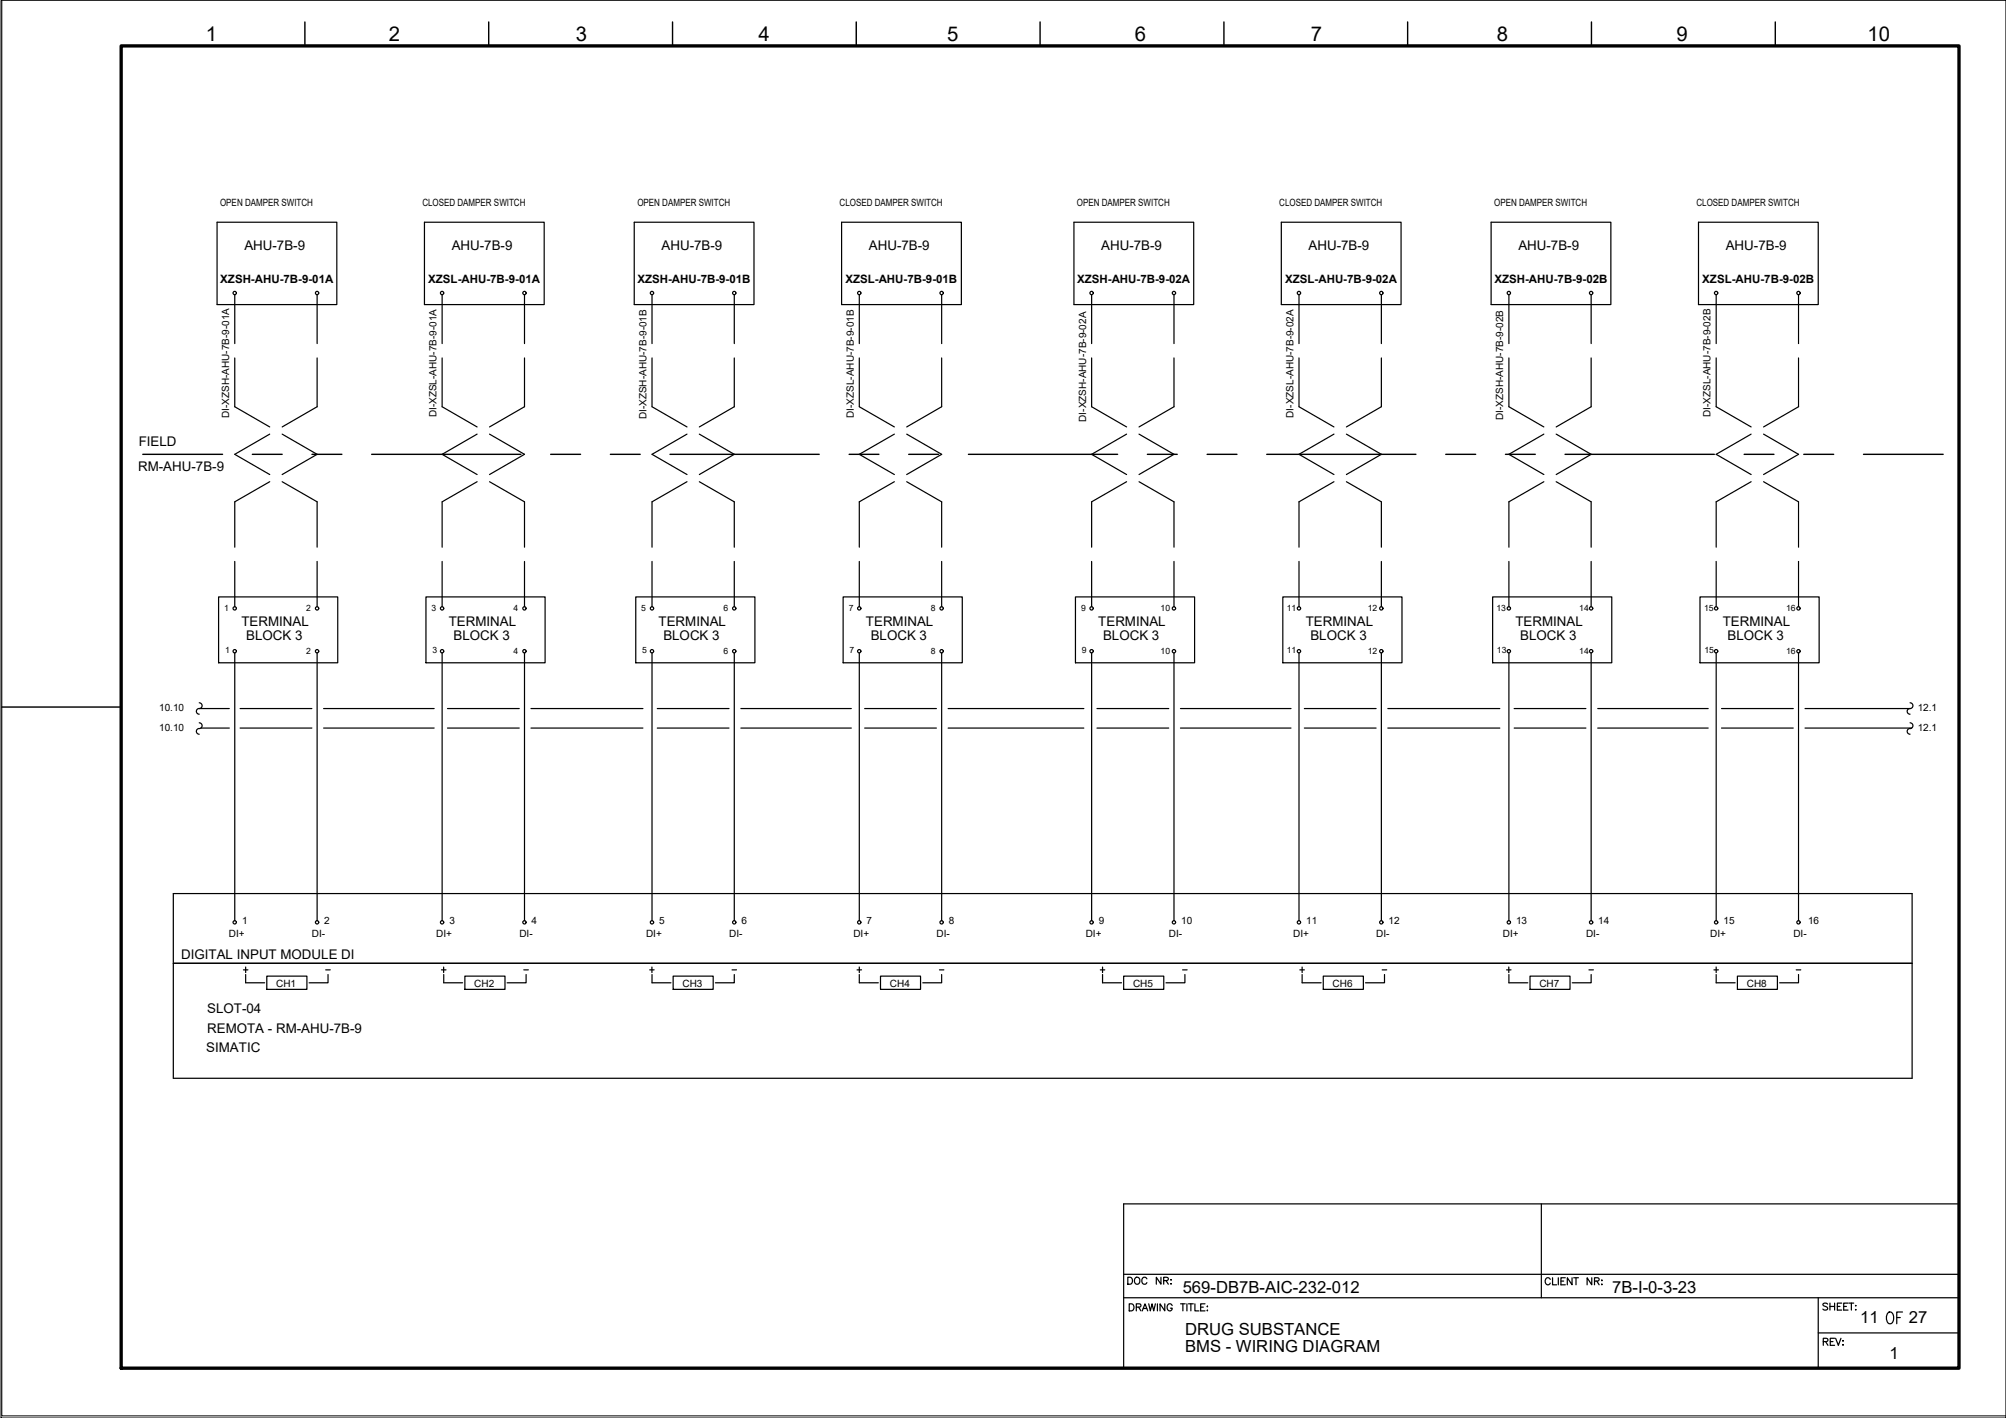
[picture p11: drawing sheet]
<svg xmlns="http://www.w3.org/2000/svg" width="420mm" height="297mm" viewBox="0 0 420 297" stroke-linecap="round" stroke-linejoin="round" font-family="sans-serif">
<!-- layer: G-TTLB-TTLB -->
<path d="M25.4 9.6h384.9v277h-384.9z" fill="none" stroke="#000" stroke-width=".7"/>
<!-- layer: G-TTLB-OTLN -->
<path d="M.4 .1v296.5h419.7" fill="none" stroke="#000" stroke-width=".21"/>
<!-- layer: G-TTLB-INDX -->
<path d="M63.9 4.6v5M102.4 4.6v5M140.9 4.6v5M179.3 4.6v5M217.8 4.6v5M256.3 4.6v5M294.8 4.6v5M333.3 4.6v5M371.8 4.6v5M.4 148.1h25" fill="none" stroke="#000" stroke-width=".3"/>
<!-- layer: LGSP IA4$0$LG_PLOT -->
<path d="M322.8 252.2v19.7M235.4 266.9h174.9M235.4 271.9h174.9M380.8 279.2h29.5M380.8 271.9v14.7M235.4 286.6h174.9" fill="none" stroke="#000" stroke-width=".25"/>
<!-- layer: LG_PLOT -->
<g fill="none" stroke="#000" stroke-width=".25">
<path d="M410.3 252.2h-174.9v34.4M236.5 273.1h.5a.78 .78 0 0 1 .5 .8 .78 .78 0 0 1-.5 .7h-.5zM238 273.8h.8l.1-.5-.9-.2v1.5M238.5 273.8l.5 .8M239.2 274.6l.6-1.5 .6 1.5M239.5 274.1h.7M240.6 273.1l.3 1.5 .4-1.5 .3 1.5 .4-1.5M242.4 273.1v1.5M244 273.1v1.5l-1-1.5v1.5M245.5 273.5a.54 .54 0 0 0-.6-.4 .54 .54 0 0 0-.4 .6 .61 .61 0 0 0 .1 .8 .61 .61 0 0 0 .8-.1l.1-.4h-.3M247.3 273.1h.9M247.8 273.1v1.5"/>
<path d="M248.6 273.1v1.5M248.9 273.1h1M249.4 273.1v1.5M250.3 273.1v1.5h.8M251.5 273.8h.5M252.4 273.1h-.9v1.5h.9M252.8 274.5h.1zM252.9 273.6v.2zM324.7 268a.54 .54 0 0 0-.6-.3 .54 .54 0 0 0-.5 .5v.4a.54 .54 0 0 0 .5 .5 .54 .54 0 0 0 .6-.3M325.2 267.7v1.4h.8M326.4 267.7v1.4M326.9 268.4h.6"/>
<path d="M327.9 267.7h-1v1.4h1M329.3 267.7v1.4l-1-1.4v1.4M329.6 267.7h1M330.1 267.7v1.4M333.4 267.7v1.4l-1-1.4v1.4M334 268.4l.8-.1 .1-.5-.9-.1v1.4M334.5 268.4l.4 .7M335.4 268.2h.2zM335.4 269.1h.2zM382.8 273.2l-.4-.2-.6 .2 .2 .3 .7 .3 .1 .2v.2l-.4 .2-.6-.2M383.3 273v1.4M383.3 273.7h1"/>
<path d="M384.3 273v1.4M384.8 273.7h.6M385.7 273h-.9v1.4h.9M386.2 273.7h.5M387.1 273h-.9v1.4h.9M387.3 273h1M387.8 273v1.4M388.6 273.5h.2zM388.7 274.3v.1zM381.9 281h.8l.2-.2-.1-.3-.9-.2v1.5M382.4 281l.5 .8M383.3 281h.6"/>
<path d="M384.3 280.3h-1v1.5h1M384.5 280.3l.5 1.5 .6-1.5M386 281.7h.1zM386 280.8v.2z"/>
</g>
<!-- layer: I_LIMIT_LINE -->
<g fill="none" stroke="#000" stroke-width=".3">
<path d="M29.9 95.2h16.7M52.9 95.2h6.2M65.3 95.2h6.3M77.9 95.2h31.2M115.3 95.2h6.3M127.8 95.2h6.3M140.3 95.2h31.3M177.8 95.2h6.3M190.3 95.2h6.3M202.8 95.2h31.3M240.3 95.2h6.3M252.8 95.2h6.3"/>
<path d="M265.3 95.2h31.3M302.8 95.2h6.3M315.3 95.2h6.3M327.8 95.2h31.3M365.3 95.2h6.3M377.8 95.2h6.3M390.3 95.2h16.7"/>
</g>
<!-- layer: 0 -->
<g fill="none" stroke="#000" stroke-width=".25">
<path d="M41.7 148.4h6.3M42.1 152.5h5.9M50.3 148.4h15M50.3 152.5h15M67.8 148.4h23.1M67.8 152.5h23.1M93.7 148.4h15.1M93.7 152.5h15.1M111.2 148.4h23.5M111.2 152.5h23.5M137.7 148.4h15M137.7 152.5h15"/>
<path d="M155.2 148.4h23.1M155.2 152.5h23.1M181.1 148.4h15M181.1 152.5h15M198.6 148.4h28.4M198.6 152.5h28.4M229.8 148.4h15M229.8 152.5h15M247.2 148.4h23.2M247.2 152.5h23.2M273.2 148.4h15M273.2 152.5h15"/>
<path d="M290.7 148.4h23.4M290.7 152.5h23.4M317.1 148.4h15.1M317.1 152.5h15.1M334.6 148.4h23.2M334.6 152.5h23.2M360.6 148.4h15M360.6 152.5h15M378.1 148.4h22M378.1 152.5h22.3M400.5 187.2v38.7"/>
</g>
<!-- layer: I_DATA -->
<g fill="none" stroke="#000" stroke-width=".25">
<path d="M45.5 46.6h25v17.2h-25zM88.9 46.6h25.1v17.2h-25.1zM132.8 46.6h25.1v17.2h-25.1zM176.3 46.6h25.1v17.2h-25.1zM224.9 46.6h25.1v17.2h-25.1zM268.4 46.6h25.1v17.2h-25.1zM312.3 46.6h25.1v17.2h-25.1zM355.7 46.6h25.1v17.2h-25.1zM45.8 125h24.9v13.8h-24.9zM89.2 125h25v13.8h-25zM133.2 125h24.9v13.8h-24.9zM176.6 125h24.9v13.8h-24.9z"/>
<path d="M225.3 125h24.9v13.8h-24.9zM268.7 125h24.9v13.8h-24.9zM312.6 125h25v13.8h-25zM356.1 125h24.9v13.8h-24.9zM400.5 187.2h-364.2v38.7h364.2M36.3 201.8h364.2M51.5 205.9h3.9M55.9 204.5h8.4v2.7h-8.4zM68.7 204.1v1.8h-4M92.5 203.2h.9M92.9 202.6v1.1M92.9 204.1v1.8h4"/>
<path d="M97.4 204.5h8.4v2.7h-8.4zM110.2 204.1v1.8h-4M136.6 205.9h3.9M141 204.5h8.4v2.7h-8.4zM153.8 204.1v1.8h-4M179.5 203.2h.9M180 204.1v1.8h4M180 202.6v1.1M184.4 204.5h8.4v2.7h-8.4zM197.2 204.1v1.8h-3.9M230.5 203.2h.9M230.9 202.6v1.1"/>
<path d="M230.9 204.1v1.8h4M235.4 204.5h8.4v2.7h-8.4zM248.2 204.1v1.8h-4M272.7 205.9h4M277.2 204.5h8.4v2.7h-8.4zM290 204.1v1.8h-4M316 205.9h4M320.5 204.5h8.3v2.7h-8.3zM333.3 204.1v1.8h-4M359.5 205.9h3.9M363.9 204.5h8.4v2.7h-8.4zM376.7 204.1v1.8h-4"/>
<circle cx="49.2" cy="61.4" r=".35"/>
<circle cx="66.4" cy="61.4" r=".35"/>
<circle cx="92.6" cy="61.4" r=".35"/>
<circle cx="109.8" cy="61.4" r=".35"/>
<circle cx="136.6" cy="61.4" r=".35"/>
<circle cx="153.8" cy="61.4" r=".35"/>
<circle cx="180" cy="61.4" r=".35"/>
<circle cx="197.2" cy="61.4" r=".35"/>
<circle cx="228.6" cy="61.4" r=".35"/>
<circle cx="245.9" cy="61.4" r=".35"/>
<circle cx="272.1" cy="61.4" r=".35"/>
<circle cx="289.3" cy="61.4" r=".35"/>
<circle cx="316" cy="61.4" r=".35"/>
<circle cx="333.3" cy="61.4" r=".35"/>
<circle cx="359.4" cy="61.4" r=".35"/>
<circle cx="376.7" cy="61.4" r=".35"/>
<circle cx="49.2" cy="136.4" r=".35"/>
<circle cx="49.2" cy="127.4" r=".35"/>
<circle cx="66.4" cy="136.4" r=".35"/>
<circle cx="66.4" cy="127.4" r=".35"/>
<circle cx="92.6" cy="127.4" r=".35"/>
<circle cx="92.6" cy="136.4" r=".35"/>
<circle cx="109.8" cy="127.4" r=".35"/>
<circle cx="109.8" cy="136.4" r=".35"/>
<circle cx="136.6" cy="127.4" r=".35"/>
<circle cx="136.6" cy="136.4" r=".35"/>
<circle cx="153.8" cy="136.4" r=".35"/>
<circle cx="153.8" cy="127.4" r=".35"/>
<circle cx="180" cy="136.4" r=".35"/>
<circle cx="180" cy="127.4" r=".35"/>
<circle cx="197.2" cy="136.4" r=".35"/>
<circle cx="197.2" cy="127.4" r=".35"/>
<circle cx="228.6" cy="127.4" r=".35"/>
<circle cx="228.6" cy="136.4" r=".35"/>
<circle cx="245.9" cy="136.4" r=".35"/>
<circle cx="245.9" cy="127.4" r=".35"/>
<circle cx="272.1" cy="136.4" r=".35"/>
<circle cx="272.1" cy="127.4" r=".35"/>
<circle cx="289.3" cy="136.4" r=".35"/>
<circle cx="289.3" cy="127.4" r=".35"/>
<circle cx="316" cy="136.4" r=".35"/>
<circle cx="316" cy="127.4" r=".35"/>
<circle cx="333.3" cy="127.4" r=".35"/>
<circle cx="333.3" cy="136.4" r=".35"/>
<circle cx="359.4" cy="127.4" r=".35"/>
<circle cx="359.4" cy="136.4" r=".35"/>
<circle cx="376.7" cy="127.4" r=".35"/>
<circle cx="376.7" cy="136.4" r=".35"/>
<circle cx="49.2" cy="193.2" r=".35"/>
<circle cx="66.4" cy="193.2" r=".35"/>
<circle cx="92.6" cy="193.2" r=".35"/>
<circle cx="109.8" cy="193.2" r=".35"/>
<circle cx="136.6" cy="193.2" r=".35"/>
<circle cx="153.8" cy="193.2" r=".35"/>
<circle cx="180" cy="193.2" r=".35"/>
<circle cx="197.2" cy="193.2" r=".35"/>
<circle cx="228.6" cy="193.2" r=".35"/>
<circle cx="245.9" cy="193.2" r=".35"/>
<circle cx="272.1" cy="193.2" r=".35"/>
<circle cx="289.3" cy="193.2" r=".35"/>
<circle cx="316" cy="193.2" r=".35"/>
<circle cx="333.3" cy="193.2" r=".35"/>
<circle cx="359.4" cy="193.2" r=".35"/>
<circle cx="376.7" cy="193.2" r=".35"/>
</g>
<!-- layer: I_TABS -->
<g fill="none" stroke="#000" stroke-width=".25">
<path d="M49.2 61.7v10.3M49.2 75v10.2l7.3 4.2M66.4 61.7v10.3M66.4 75v10.2l-7.3 4.2M92.6 61.7v10.3M92.6 75v10.2l7.3 4.2M109.9 61.7v10.3M109.9 75v10.2l-7.4 4.2M136.6 61.7v10.3M136.6 75v10.2l7.3 4.2M153.8 61.7v10.3M153.8 75v10.2l-7.3 4.2"/>
<path d="M180 61.7v10.3M180 75v10.2l7.3 4.2M197.2 61.7v10.3M197.2 75v10.2l-7.3 4.2M228.6 61.7v10.3M228.6 75v10.2l7.4 4.2M245.9 61.7v10.3M245.9 75v10.2l-7.3 4.2M272.1 61.7v10.3M272.1 75v10.2l7.3 4.2M289.3 61.7v10.3M289.3 75v10.2l-7.3 4.2"/>
<path d="M316 61.7v10.3M316 75v10.2l7.4 4.2M333.3 61.7v10.3M333.3 75v10.2l-7.4 4.2M359.5 61.7v10.3M359.5 75v10.2l7.3 4.2M376.7 61.7v10.3M376.7 75v10.2l-7.3 4.2M56.5 90.9l-7.3 4.3 7.3 4.2M59.1 90.9l7.3 4.3-7.3 4.2M99.9 90.9l-7.3 4.3 7.3 4.2M102.5 90.9l7.4 4.3-7.4 4.2"/>
<path d="M143.9 90.9l-7.3 4.3 7.3 4.2M146.5 90.9l7.3 4.3-7.3 4.2M187.3 90.9l-7.3 4.3 7.3 4.2M189.9 90.9l7.3 4.3-7.3 4.2M236 90.9l-7.4 4.3 7.4 4.2M238.6 90.9l7.3 4.3-7.3 4.2M279.4 90.9l-7.3 4.3 7.3 4.2M282 90.9l7.3 4.3-7.3 4.2M323.4 90.9l-7.4 4.3 7.4 4.2M325.9 90.9l7.4 4.3-7.4 4.2M366.8 90.9l-7.3 4.3 7.3 4.2M369.4 90.9l7.3 4.3-7.3 4.2"/>
<path d="M49.2 117.6v9.5M56.5 100.9l-7.3 4.2v9.5M59.1 100.9l7.3 4.2v9.5M66.4 117.6v9.5M92.6 117.6v9.5M99.9 100.9l-7.3 4.2v9.5M102.5 100.9l7.4 4.2v9.5M109.9 117.6v9.5M136.6 117.6v9.5M143.9 100.9l-7.3 4.2v9.5M146.5 100.9l7.3 4.2v9.5M153.8 117.6v9.5"/>
<path d="M180 117.6v9.5M187.3 100.9l-7.3 4.2v9.5M189.9 100.9l7.3 4.2v9.5M197.2 117.6v9.5M228.6 117.6v9.5M236 100.9l-7.4 4.2v9.5M238.6 100.9l7.3 4.2v9.5M245.9 117.6v9.5M272.1 117.6v9.5M279.4 100.9l-7.3 4.2v9.5M282 100.9l7.3 4.2v9.5M289.3 117.6v9.5"/>
<path d="M316 117.6v9.5M323.4 100.9l-7.4 4.2v9.5M325.9 100.9l7.4 4.2v9.5M333.3 117.6v9.5M359.5 117.6v9.5M366.8 100.9l-7.3 4.2v9.5M369.4 100.9l7.3 4.2v9.5M376.7 117.6v9.5M49.2 136.8v56.1M66.4 136.8v56.1M92.6 136.8v56.1M109.9 136.8v56.1"/>
<path d="M136.6 136.8v56.1M153.8 136.8v56.1M180 136.8v56.1M197.2 136.8v56.1M228.6 136.8v56.1M245.9 136.8v56.1M272.1 136.8v56.1M289.3 136.8v56.1M316 136.8v56.1M333.3 136.8v56.1M359.5 136.8v56.1M376.7 136.8v56.1"/>
<path d="M41.7 147.2a.6 .6 0 0 1 .6 .6 .6 .6 0 0 1-.6 .6M41.7 148.4a.6 .6 0 0 0-.6 .6 .6 .6 0 0 0 .6 .6M41.7 151.4a.6 .6 0 0 1 .6 .6 .6 .6 0 0 1-.6 .6M41.7 152.6a.6 .6 0 0 0-.6 .6 .6 .6 0 0 0 .6 .6M400.1 147.2a.6 .6 0 0 1 .6 .6 .6 .6 0 0 1-.6 .6M400.1 148.4a.6 .6 0 0 0-.6 .6 .6 .6 0 0 0 .6 .6M400.1 151.4a.6 .6 0 0 1 .6 .6 .6 .6 0 0 1-.6 .6M400.1 152.6a.6 .6 0 0 0-.6 .6 .6 .6 0 0 0 .6 .6"/>
</g>
<!-- layer: 0 -->
<path d="M.2 .1h419.9v296.9h-419.9z" fill="none" stroke="#000" stroke-width=".21"/>
<text font-size="5.7" x="394.4" y="278.7">OF</text>
<text font-size="4.4" x="235.3" y="270.2">DOC NR:</text>
<g font-size="4.3">
<text x="43.1" y="8.6">1</text>
<text x="81.5" y="8.6">2</text>
<text x="120.6" y="8.6">3</text>
<text x="158.9" y="8.6">4</text>
<text x="198.4" y="8.6">5</text>
<text x="237.7" y="8.6">6</text>
<text x="274.6" y="8.6">7</text>
<text x="313.5" y="8.6">8</text>
<text x="351.1" y="8.6">9</text>
<text x="391.2" y="8.6">10</text>
</g>
<g font-size="4">
<text x="50.1" y="205">+</text>
<text x="135.1" y="205">+</text>
<text x="271.3" y="205">+</text>
<text x="314.7" y="205">+</text>
<text x="358.1" y="205">+</text>
</g>
<g font-size="3.5">
<text x="247.7" y="270.8">569-DB7B-AIC-232-012</text>
<text x="337.7" y="270.9">7B-I-0-3-23</text>
<text x="248.2" y="279.7">DRUG SUBSTANCE</text>
<text x="389.6" y="277.2">11</text>
<text x="399.8" y="277.2">27</text>
<text x="248.2" y="283.2">BMS - WIRING DIAGRAM</text>
<text x="395.8" y="284.6">1</text>
</g>
<g font-size="2.8">
<text x="51.2" y="52.4">AHU-7B-9</text>
<text x="94.6" y="52.4">AHU-7B-9</text>
<text x="138.6" y="52.4">AHU-7B-9</text>
<text x="182" y="52.4">AHU-7B-9</text>
<text x="230.7" y="52.4">AHU-7B-9</text>
<text x="274.1" y="52.4">AHU-7B-9</text>
<text x="318" y="52.4">AHU-7B-9</text>
<text x="361.5" y="52.4">AHU-7B-9</text>
<text x="29.1" y="93.4">FIELD</text>
<text x="28.9" y="98.6">RM-AHU-7B-9</text>
<text x="50.6" y="131.2">TERMINAL</text>
<text x="94" y="131.2">TERMINAL</text>
<text x="137.9" y="131.2">TERMINAL</text>
<text x="181.4" y="131.2">TERMINAL</text>
<text x="230" y="131.2">TERMINAL</text>
<text x="273.5" y="131.2">TERMINAL</text>
<text x="317.4" y="131.2">TERMINAL</text>
<text x="360.8" y="131.2">TERMINAL</text>
<text x="51.6" y="134.1">BLOCK 3</text>
<text x="95" y="134.1">BLOCK 3</text>
<text x="138.9" y="134.1">BLOCK 3</text>
<text x="182.4" y="134.1">BLOCK 3</text>
<text x="231" y="134.1">BLOCK 3</text>
<text x="274.5" y="134.1">BLOCK 3</text>
<text x="318.4" y="134.1">BLOCK 3</text>
<text x="361.8" y="134.1">BLOCK 3</text>
<text x="38" y="200.9">DIGITAL INPUT MODULE DI</text>
<text x="43.4" y="212.3">SLOT-04</text>
<text x="43.2" y="220.3">SIMATIC</text>
<text x="43.4" y="216.4">REMOTA - RM-AHU-7B-9</text>
</g>
<g font-size="2.6">
<text x="67.4" y="204.3">-</text>
<text x="108.7" y="204.3">-</text>
<text x="152.4" y="204.3">-</text>
<text x="195.8" y="204.3">-</text>
<text x="246.9" y="204.3">-</text>
<text x="288.6" y="204.3">-</text>
<text x="332" y="204.3">-</text>
<text x="375.4" y="204.3">-</text>
</g>
<g font-size="2.4">
<text x="46.1" y="59.3">XZSH-AHU-7B-9-01A</text>
<text x="89.7" y="59.3">XZSL-AHU-7B-9-01A</text>
<text x="133.5" y="59.3">XZSH-AHU-7B-9-01B</text>
<text x="177.1" y="59.3">XZSL-AHU-7B-9-01B</text>
<text x="225.6" y="59.3">XZSH-AHU-7B-9-02A</text>
<text x="269.2" y="59.3">XZSL-AHU-7B-9-02A</text>
<text x="313" y="59.3">XZSH-AHU-7B-9-02B</text>
<text x="356.6" y="59.3">XZSL-AHU-7B-9-02B</text>
</g>
<g font-size="2.1">
<text x="46.1" y="43.2">OPEN DAMPER SWITCH</text>
<text x="88.5" y="43.2">CLOSED DAMPER SWITCH</text>
<text x="133.5" y="43.2">OPEN DAMPER SWITCH</text>
<text x="175.9" y="43.2">CLOSED DAMPER SWITCH</text>
<text x="225.6" y="43.2">OPEN DAMPER SWITCH</text>
<text x="267.9" y="43.2">CLOSED DAMPER SWITCH</text>
<text x="313" y="43.2">OPEN DAMPER SWITCH</text>
<text x="355.3" y="43.2">CLOSED DAMPER SWITCH</text>
<text x="48" y="87.6" transform="rotate(-90 48 87.6)">DI-XZSH-AHU-7B-9-01A</text>
<text x="91.4" y="87.4" transform="rotate(-90 91.4 87.4)">DI-XZSL-AHU-7B-9-01A</text>
<text x="135.4" y="87.8" transform="rotate(-90 135.4 87.8)">DI-XZSH-AHU-7B-9-01B</text>
<text x="178.8" y="87.6" transform="rotate(-90 178.8 87.6)">DI-XZSL-AHU-7B-9-01B</text>
<text x="227.5" y="88.4" transform="rotate(-90 227.5 88.4)">DI-XZSH-AHU-7B-9-02A</text>
<text x="270.9" y="87.5" transform="rotate(-90 270.9 87.5)">DI-XZSL-AHU-7B-9-02A</text>
<text x="314.9" y="88" transform="rotate(-90 314.9 88)">DI-XZSH-AHU-7B-9-02B</text>
<text x="358.3" y="87.4" transform="rotate(-90 358.3 87.4)">DI-XZSL-AHU-7B-9-02B</text>
<text x="33.3" y="149">10.10</text>
<text x="401.7" y="149">12.1</text>
<text x="33.3" y="153.1">10.10</text>
<text x="401.7" y="153.1">12.1</text>
<text x="47.9" y="196.2">DI+</text>
<text x="50.7" y="193.7">1</text>
<text x="65.3" y="196.2">DI-</text>
<text x="67.9" y="193.7">2</text>
<text x="91.4" y="196.2">DI+</text>
<text x="94.1" y="193.7">3</text>
<text x="108.8" y="196.2">DI-</text>
<text x="111.4" y="193.7">4</text>
<text x="135.3" y="196.2">DI+</text>
<text x="138.1" y="193.7">5</text>
<text x="152.7" y="196.2">DI-</text>
<text x="155.3" y="193.7">6</text>
<text x="178.8" y="196.2">DI+</text>
<text x="181.5" y="193.7">7</text>
<text x="196.2" y="196.2">DI-</text>
<text x="198.7" y="193.7">8</text>
<text x="227.4" y="196.2">DI+</text>
<text x="230.2" y="193.7">9</text>
<text x="244.8" y="196.2">DI-</text>
<text x="247.4" y="193.7">10</text>
<text x="270.8" y="196.2">DI+</text>
<text x="273.6" y="193.7">11</text>
<text x="288.2" y="196.2">DI-</text>
<text x="290.8" y="193.7">12</text>
<text x="314.8" y="196.2">DI+</text>
<text x="317.5" y="193.7">13</text>
<text x="332.2" y="196.2">DI-</text>
<text x="334.8" y="193.7">14</text>
<text x="358.2" y="196.2">DI+</text>
<text x="361" y="193.7">15</text>
<text x="375.6" y="196.2">DI-</text>
<text x="378.7" y="193.7">16</text>
<text x="57.8" y="206.7">CH1</text>
<text x="99.3" y="206.7">CH2</text>
<text x="143" y="206.7">CH3</text>
<text x="186.4" y="206.7">CH4</text>
<text x="237.3" y="206.7">CH5</text>
<text x="279.1" y="206.7">CH6</text>
<text x="322.4" y="206.7">CH7</text>
<text x="365.9" y="206.7">CH8</text>
</g>
<g font-size="1.8">
<text x="46.9" y="128">1</text>
<text x="64.1" y="128">2</text>
<text x="90.4" y="128">3</text>
<text x="107.6" y="128">4</text>
<text x="134.3" y="128">5</text>
<text x="151.5" y="128">6</text>
<text x="177.8" y="128">7</text>
<text x="194.9" y="128">8</text>
<text x="226.4" y="128">9</text>
<text x="243.1" y="128">10</text>
<text x="269.5" y="128">11</text>
<text x="286.5" y="128">12</text>
<text x="313.4" y="128">13</text>
<text x="330.8" y="128">14</text>
<text x="356.9" y="128">15</text>
<text x="374.1" y="128">16</text>
<text x="47.1" y="136.9">1</text>
<text x="64.1" y="136.9">2</text>
<text x="90.6" y="136.9">3</text>
<text x="107.6" y="136.9">4</text>
<text x="134.5" y="136.9">5</text>
<text x="151.5" y="136.9">6</text>
<text x="177.9" y="136.9">7</text>
<text x="194.9" y="136.9">8</text>
<text x="226.6" y="136.9">9</text>
<text x="243.1" y="136.9">10</text>
<text x="269.5" y="136.9">11</text>
<text x="286.5" y="136.9">12</text>
<text x="313.5" y="136.9">13</text>
<text x="330.8" y="136.9">14</text>
<text x="357" y="136.9">15</text>
<text x="374.1" y="136.9">16</text>
</g>
</svg>
